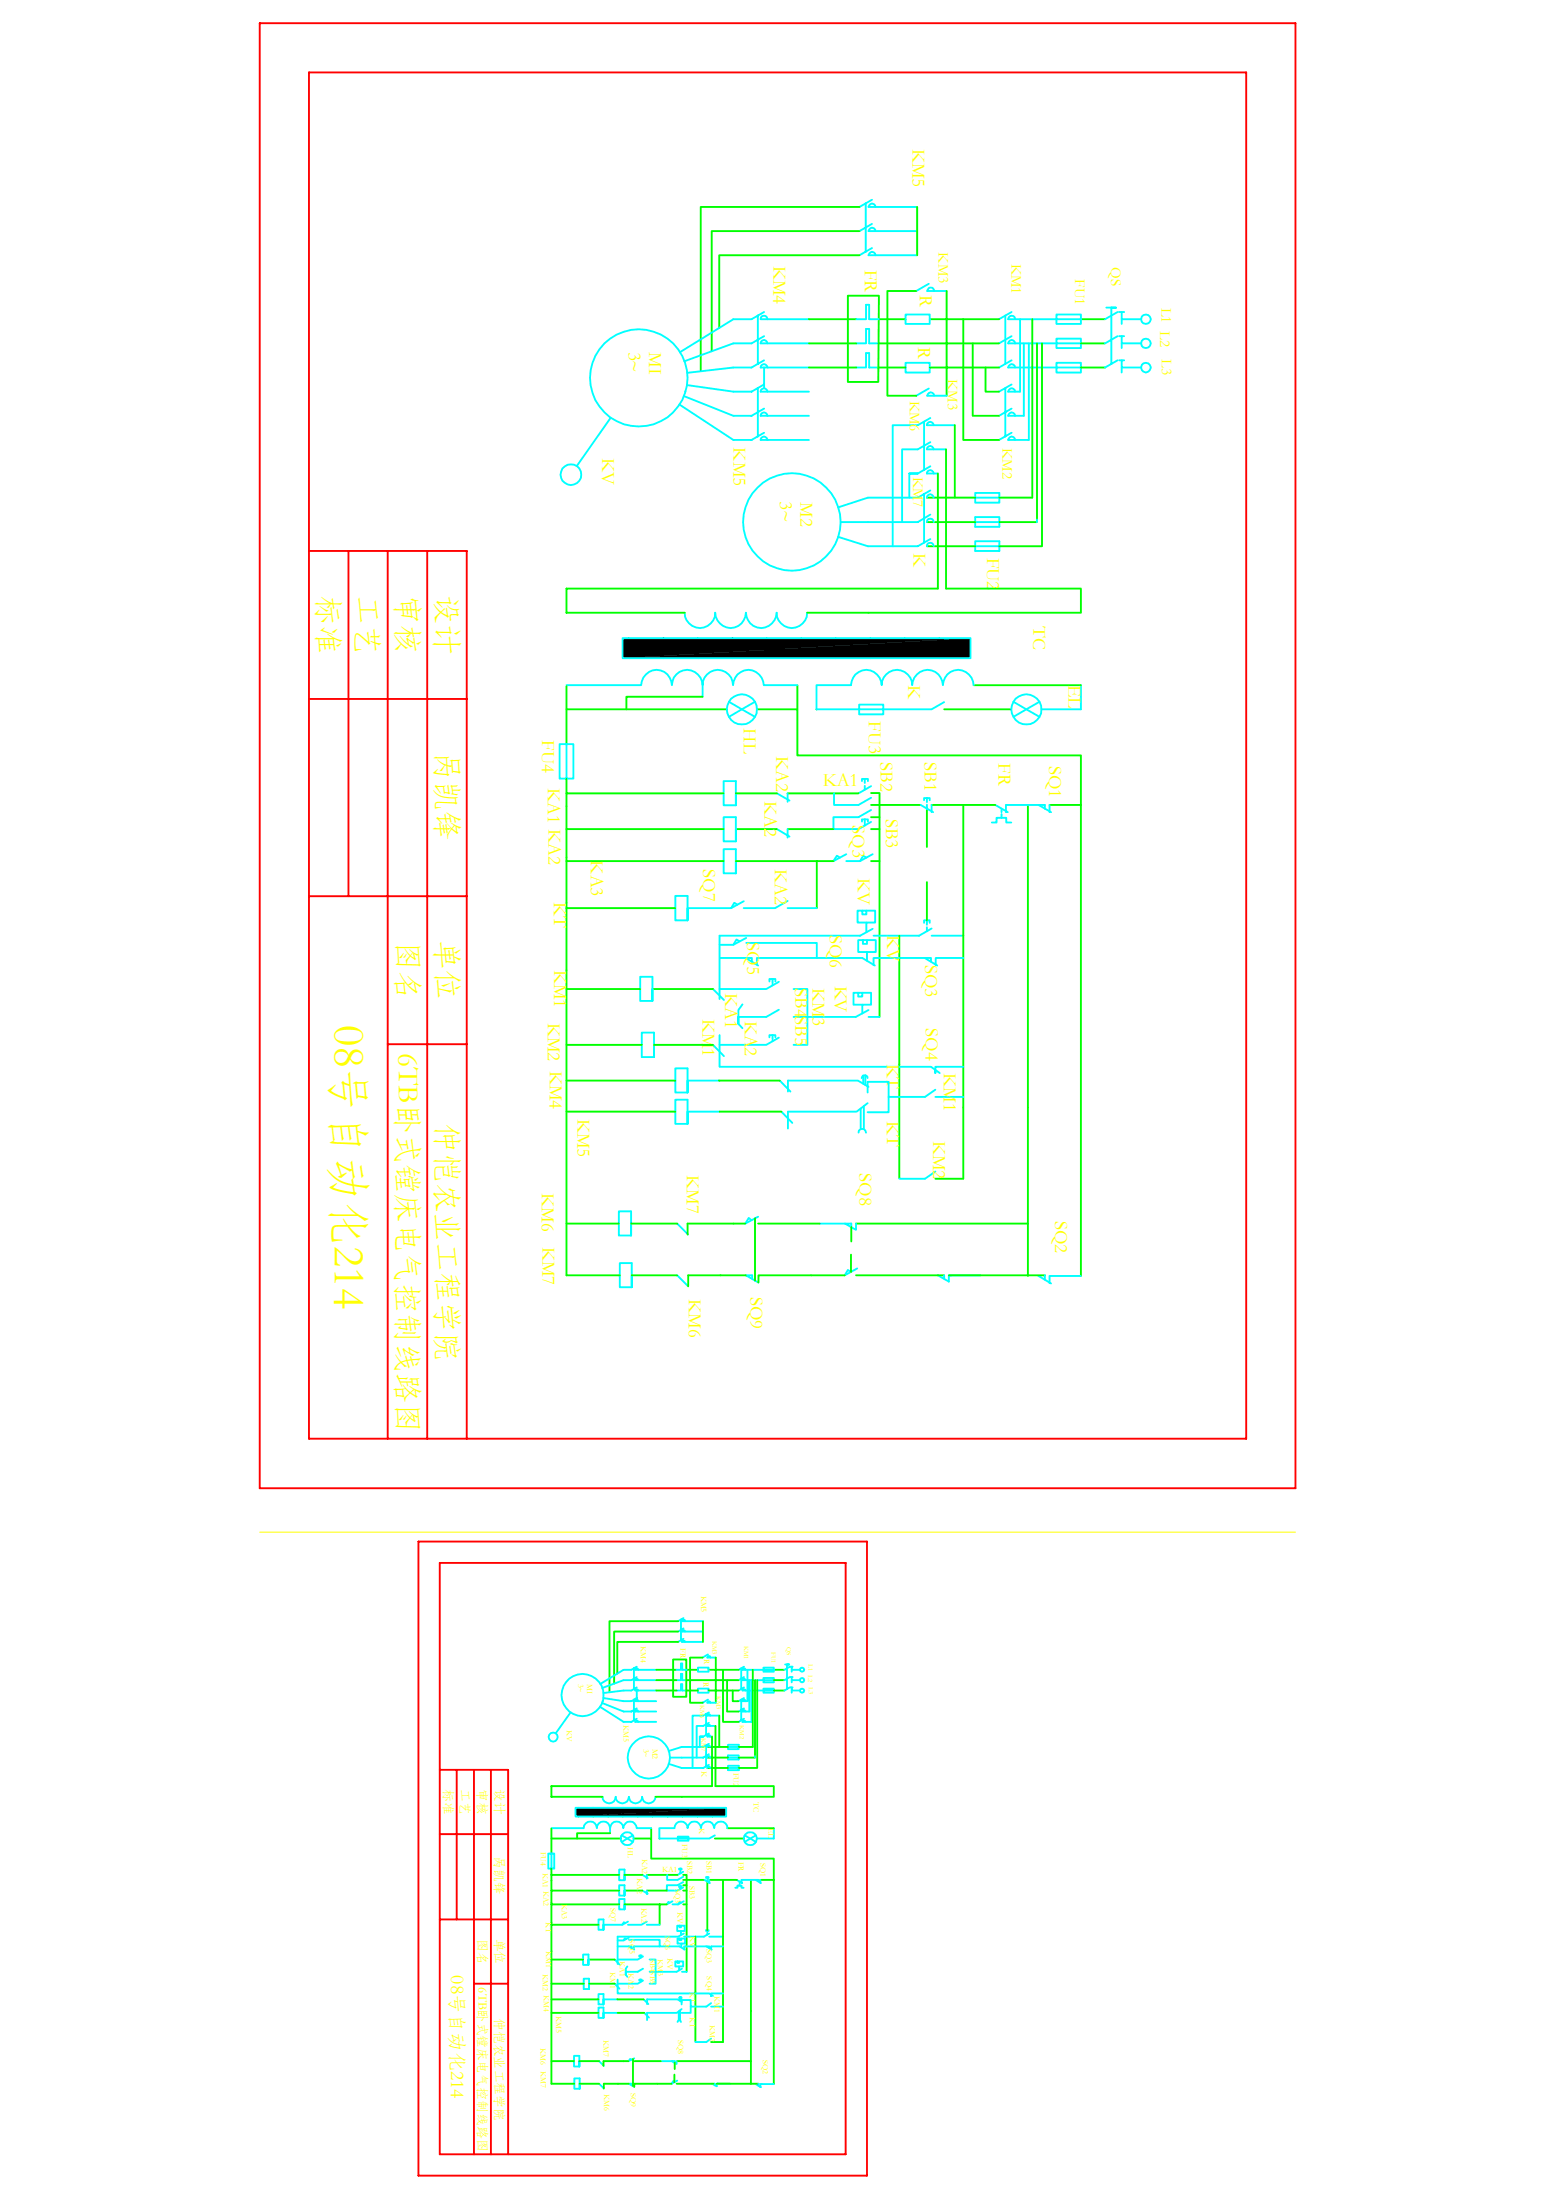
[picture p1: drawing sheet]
<svg xmlns="http://www.w3.org/2000/svg" width="210mm" height="297mm" viewBox="0 0 210 297" stroke-linecap="round" stroke-linejoin="round" font-family="sans-serif">
<g fill="none" stroke="#f00" stroke-width=".25">
<path d="M35.1 3.1h139.7v197.8h-139.7zM41.7 9.8h126.5v184.4h-126.5zM41.7 74.4h21.3v119.8M47 74.4v46.6M52.3 74.4v119.8M57.7 74.4v119.8M41.7 94.4h21.3M41.7 121h21.3M52.3 141h10.7M56.5 208.1h60.5v85.6h-60.5zM59.4 211h54.7v79.8h-54.7zM59.4 238.9h9.2v51.9"/>
<path d="M61.6 238.9v20.2M64 238.9v51.9M66.3 238.9v51.9M59.4 247.6h9.2M59.4 259.1h9.2M64 267.8h4.6"/>
</g>
<g fill="none" stroke="#0ff" stroke-width=".25">
<path d="M116.8 27.5v6.5M117.7 27l-1.7 .9M117.7 30.2l-1.7 1M117.7 33.5l-1.7 1M118.2 27.9a.47 .47 0 0 0-.5-.4 .47 .47 0 0 0-.5 .4h6.6M118.2 31.2a.47 .47 0 0 0-.5-.5 .47 .47 0 0 0-.5 .5h6.6M118.2 34.5a.47 .47 0 0 0-.5-.5 .47 .47 0 0 0-.5 .5h6.6M125.3 38.3l-1.6 1M126.1 39.3l-.2-.4a.49 .49 0 0 0-.8 .4h2.7M82.4 56.4l-4.5 6.5M91.7 54.6l7.3 4.8h2.4l1.7-1M92.3 53.5l6.7 2.6h2.4l1.7-.9"/>
<path d="M92.5 52.9h.1M102.3 42.6v6.5M102.3 52.4v6.5M103.1 42.1l-1.7 1h-2.4l-7.2 4.4M103.1 45.4l-1.7 1h-2.4l-6.6 2.4M103.1 48.6l-1.7 1h-2.4l-6.2 .7M103.1 51.9l-1.7 1h-2.4l-6.3-.9M103.1 49.6v2.8M103.6 43.1a.47 .47 0 0 0-.5-.5 .47 .47 0 0 0-.4 .5h6.5M103.6 46.4a.47 .47 0 0 0-.5-.5 .47 .47 0 0 0-.4 .5h6.5M103.6 49.6a.47 .47 0 0 0-.5-.5 .47 .47 0 0 0-.4 .5h6.5M103.6 52.9a.47 .47 0 0 0-.5-.5 .47 .47 0 0 0-.4 .5h6.5"/>
<path d="M103.6 56.1a.47 .47 0 0 0-.5-.4 .47 .47 0 0 0-.4 .4h6.5M103.6 59.4a.47 .47 0 0 0-.5-.5 .47 .47 0 0 0-.4 .5h6.5M115.6 46.4h1.3v-2h.4v2h1.3M115.6 49.6h1.3v-1.9h.4v1.9h1.3M115.6 43.1h1.3v-2h.4v2h1.3M122.2 49h3.3v1.3h-3.3zM122.2 42.5h3.3v1.2h-3.3zM124.7 56.9v6.6M125.3 52.5l-1.6 .9M125.6 59.7l-1.7 1h-2.1v9.8M125.6 56.4l-1.7 1h-3.4v16.3M126 57.4a.47 .47 0 0 0-.4-.5 .47 .47 0 0 0-.5 .5h3.8"/>
<path d="M126.1 53.4a.47 .47 0 0 0-.5-.4 .47 .47 0 0 0-.5 .4h2.7M135.7 42.6v6.5M135.7 52.4v6.5M136.5 42.1l-1.7 1M136.5 45.4l-1.7 1M136.5 48.6l-1.7 1M136.5 51.9l-1.7 1M136.5 55.2l-1.7 .9M136.5 58.4l-1.7 1M137 43.1a.47 .47 0 0 0-.5-.5 .47 .47 0 0 0-.4 .5h9.8v-.6h-3.3v1.2h3.3v-.6M137 46.4a.47 .47 0 0 0-.5-.5 .47 .47 0 0 0-.4 .5h9.8v-.7h-3.3v1.3h3.3v-.6M137 49.6a.47 .47 0 0 0-.5-.5 .47 .47 0 0 0-.4 .5h9.8v-.6h-3.3v1.3h3.3v-.7"/>
<path d="M137.7 43.1v9.8h-1.6a.47 .47 0 0 1 .4-.5 .47 .47 0 0 1 .5 .5M138.2 46.4v9.7h-2.1a.47 .47 0 0 1 .4-.4 .47 .47 0 0 1 .5 .4M138.9 46.4v13h-2.8a.47 .47 0 0 1 .4-.5 .47 .47 0 0 1 .5 .5M149.3 41.5h1.3h-.6v7.6M150.8 42.1l-1.7 1M150.8 45.4l-1.7 1M150.8 48.6l-1.7 1M151 45.4h.4M151 48.6h.4M151 42.1h.4M151.4 43.1v.6M151.4 46.4v.6"/>
<path d="M151.4 49.6v.7M151.7 45.4h-.3v1h2.6M151.7 48.6h-.3v1h2.6M151.7 42.1h-.3v1h2.6M113.1 72.5l4 1.2h6.8l1.7-.9M122.7 63.9h1.2h-1.2v3.3M124.7 66.7v6.5M125.1 67.2a.47 .47 0 0 1 .5-.5 .47 .47 0 0 1 .4 .5M125.1 70.5a.47 .47 0 0 1 .5-.5 .47 .47 0 0 1 .4 .5M125.1 73.7a.47 .47 0 0 1 .5-.4 .47 .47 0 0 1 .4 .4M125.6 66.2l-1.7 1h-6.8l-4 1.3M125.6 69.5l-1.7 1h-10.4"/>
<path d="M125.6 62.9l-1.7 1M126 63.9a.47 .47 0 0 0-.4-.4 .47 .47 0 0 0-.5 .4h1.5M126 60.7a.47 .47 0 0 0-.4-.5 .47 .47 0 0 0-.5 .5h2.6M131.6 67.2h3.3v-.7h-3.3v1.4h3.3v-.7M131.6 70.5h3.3v.6h-3.3v-1.3h3.3v.7M131.6 73.7h3.3v-.6h-3.3v1.3h3.3v-.7M140 70.1v.4M76.5 92.5h10a2.07 2.07 0 0 1 2.1-2.1 2.07 2.07 0 0 1 2.1 2.1 2.07 2.07 0 0 1 2.1-2.1 2.07 2.07 0 0 1 2 2.1 2.05 2.05 0 0 1 2.1-2.1 2.05 2.05 0 0 1 2 2.1 2.07 2.07 0 0 1 2.1-2.1 2.07 2.07 0 0 1 2.1 2.1h4.5M84 86.1h47v2.8h-47zM92.4 82.7a2.05 2.05 0 0 0 2.1 2.1 2.05 2.05 0 0 0 2-2.1 2.07 2.07 0 0 0 2.1 2.1 2.07 2.07 0 0 0 2.1-2.1 2.07 2.07 0 0 0 2 2.1 2.07 2.07 0 0 0 2.1-2.1 2.05 2.05 0 0 0 2.1 2.1 2.05 2.05 0 0 0 2-2.1M94.8 92.5v1.6M98.4 94.7l3.5 2.1"/>
<path d="M101.9 94.7l-3.5 2.1M131.4 92.5a2.07 2.07 0 0 0-2.1-2.1 2.07 2.07 0 0 0-2 2.1 2.07 2.07 0 0 0-2.1-2.1 2.07 2.07 0 0 0-2.1 2.1 2.05 2.05 0 0 0-2-2.1 2.05 2.05 0 0 0-2.1 2.1 2.07 2.07 0 0 0-2.1-2.1 2.07 2.07 0 0 0-2 2.1h-4.7v3.3h9v-.7h-3.2v1.3h3.2v-.6h6.5l1.7-1M136.8 94.7l3.5 2.1M140.3 94.7l-3.5 2.1M145.9 92.5v3.3h-5.4M76.5 100.5v4.6h.9v-4.6h-1.9v4.6h1M99.3 107.1v1.6v-3.2h-1.6v3.2h1.6M99.3 111.9v1.7v-3.3h-1.6v3.3h1.6M99.3 116.2v1.7v-3.3h-1.6v3.3h1.6M104.9 111.9l1.7 1M104.9 107.1l1.7 1M106.3 107.1v1.1"/>
<path d="M106.3 111.9v1.2M112.6 107.1v1.6h3.3l1.7-1M114.2 115.3l-1.7 .9 .4-.7 .5 .3M114.2 116.2h1.9M116.7 105.2h.4v.3M116.7 105.2h-.4v.3M116.7 110.6h.4v.3M116.7 110.6h-.4v.3M116.7 105.2v.5M116.7 106.1v.5M116.7 110.6v.6M116.7 111.3v.2"/>
<path d="M116.9 115.8l-.4-.3-.4 .7M117.6 109.3l-1.7 1h-3.4v1.6h3.4l1.7-.9M117.6 106.1l-1.7 1M117.8 115.3l-1.7 .9M124.2 108.7l1.7 .9M125.1 107.7h.4v.3M125.1 107.7h-.4v.3M125.1 107.7v.6M125.1 108.6v.6M125.7 108.7v.9M134.3 108.7l1.7 .9M135.2 110.4h.6v.6h.7"/>
<path d="M135.2 110.4h-.7v.6h-.6M135.2 109.2v.4M135.2 109.9v.5M140.2 108.7l1.7 .9M141 109.2v-.5h-5.2v.9M141.6 108.7v.9M141.8 108.7h.1M88.1 133.5v1.6v-3.2h-1.7v3.2h1.7M96.2 133.5l1.5 1.5M97.1 139.7v4.3h28.5l1.2 .9M97.2 129.3h4.3v.5M99.5 122.1l-.4-.2-.4 .7h-5.9v1.6v-3.3h-1.7v3.3h1.7"/>
<path d="M99.7 138.2l.5 .6M99.8 127.1l-.4-.3-.4 .8h-1.9M100.2 135.6l-.5 .8v1.8v-.9h3.7l1.7-1M100.4 121.7l-1.7 .9M100.6 129.3l1.7 1M100.7 127.3h9.5v2h6.2l1.7 1M100.7 126.6l-1.7 1M104.3 132.2h.3v.3M104.3 132.2h-.5v.3M104.3 139.7h.3v.3M104.3 139.7h-.5v.3M104.3 132.2v.6"/>
<path d="M104.3 132.9v.1M104.3 139.7v.6M105.1 132.5l-1.7 1h-6.3M106.3 121.6l-1.7 1h-4.2M106.3 122.6h3.9M107.1 133.5h1.9v7.6h-1.9M110.2 129.3h-8v.9M115.8 134v.5h.6v-.5h-1.2v1.6h1.2M116.4 122.9v.5h.5v-.5h-1.2v1.6h1.2M116.4 134h1.2v1.6h-1.2v1.2M116.5 126.9v.5h.5v-.5h-1.2v1.6h1.2M116.9 122.9h1.2v1.6h-1.2v1.4"/>
<path d="M117 126.9h1.2v1.6h-1.2v1.2M117.2 136.4l-1.7 .9h-8.4M117.2 137.3h1.5M117.8 125.4l-1.7 .9h-19v8.6M124.8 129.3l1.7 1M125.1 124.2h.4v.4M125.1 124.2h-.4v.4M125.1 124.2v.6M125.1 125.2v.5M125.6 129.8v-.5h-7.7v1M125.7 125.3l-1.7 1h-6.1M125.7 126.3h4.3"/>
<path d="M126.3 129.3v1M126.4 129.3h3.6M88.3 141.1v1.6v-3.3h-1.7v3.3h1.7M96.2 141.1l1.5 1.5M97.1 145.9h-4.3v1.6v-3.3h-1.7v3.3h1.7M97.1 150.1h-4.3v1.6v-3.2h-1.7v3.2h1.7M104.3 140.4v.1M105.1 140.1l-1.7 1h-6.3M105.2 145.9l1.5 1.5M105.5 150.1l1.4 1.5M115.9 152.9a.51 .51 0 0 1 .5-.5 .51 .51 0 0 1 .5 .5M116.2 149.6v2.7"/>
<path d="M116.3 145.5a.4 .4 0 0 1 .4-.3 .4 .4 0 0 1 .4 .3M116.5 145.2v1.1M116.6 149.3v3M116.8 145.2v1.3M117.1 148.9l-1.5 1.2h-9.3v2.3M117.2 146.7l-1.4-.8h-9.5v1.5M119.9 148.1v2.1h-2.8M126.2 147.1l-1.4 1h-4.9v-2.1h-2.8v1.5M126.2 148.1h3.8M126.2 158.2l-1.4 .9h-3.4M130 144h-3.8v.9v-.5M85.2 165.2v1.6v-3.3h-1.7v3.3h1.7"/>
<path d="M85.3 172.2v1.6v-3.3h-1.6v3.3h1.6M91.4 165.2l1.5 1.5M91.4 172.2l1.5 1.5M101.5 172.6v-.4h-.8l1.7 .9M102.3 164.3l-1.7 .9 .4-.8 .4 .3M110.6 165.2h3.4M115.5 165.2v.8l-1.5-.8h.9v.5M115.7 171.2l-1.7 1 .4-.8 .5 .3M126.6 172.2l1.5 .8v-.8h4.2M127.4 172.2v.4M128.1 172.2h.4M140.2 172.3l1.7 1"/>
<path d="M141 172.2v.6M141.8 172.3h.1M145.9 172.3h-4.3v.9M91.9 218.7v2.7M92.2 218.4l-.7 .5M92.2 219.8l-.7 .5M92.5 218.9l-.1-.2h-.2l-.2 .2h2.9M77 231.2l-2 2.8M81 230.4l3.2 2.1h1l.7-.5M81.3 229.9l2.9 1.2h1l.7-.5M81.3 229.7h.1M81.4 229.2l2.8 .5h1l.7-.5"/>
<path d="M85.6 225.2v2.8M85.6 229.4v2.8M85.9 225l-.7 .4h-1l-3.2 1.9M85.9 226.4l-.7 .4h-1l-2.9 1.1M85.9 227.8l-.7 .4h-1l-2.8 .4M85.9 228.2v1.2M86.1 225.4l-.2-.2-.2 .2h2.9M86.1 226.8l-.2-.2-.2 .2h2.9M86.1 228.2l-.2-.2-.2 .2h2.9M86.1 229.7l-.2-.3-.2 .3h2.9M86.1 231.1l-.2-.3-.2 .3h2.9M86.1 232.5l-.2-.2-.2 .2h2.9"/>
<path d="M90.3 238.1l1.7 .6h2.9l.8-.4M91.3 226.8h.6v-.8h.2v.8h.6M91.3 228.2h.6v-.8h.2v.8h.6M91.3 225.4h.6v-.8h.2v.8h.6M92.2 221.2l-.7 .5M92.5 220.3l-.3-.3-.2 .3h2.9M92.5 221.7l-.1-.2h-.2l-.2 .2h2.9M94.2 228h1.4v.5h-1.4zM94.2 225.1h1.4v.6h-1.4zM94.4 234.4h.5h-.5v1.4M95.3 231.4v2.8M95.3 235.6v2.9"/>
<path d="M95.5 235.8l.2-.2 .1 .2M95.5 237.3v-.2h.2h.1v.2M95.5 238.7l.2-.2 .1 .2M95.5 223.4l-.7 .4M95.5 229.4l-.7 .5M95.7 232.6l-.8 .4h-.9v4.3M95.7 231.2l-.8 .4h-1.4v7.1M95.7 235.4l-.8 .4h-2.9l-1.7 .6M95.7 236.8l-.8 .5h-4.5M95.7 234l-.8 .4M95.8 234.4v-.1l-.1-.1-.2 .1v.1h.6M95.8 233l-.1-.2-.2 .1v.1h1.1"/>
<path d="M95.8 231.6l-.1-.2-.2 .2h1.6M95.9 223.8l-.1-.2h-.1l-.2 .2h1.1M95.9 229.9l-.2-.2-.2 .2h1.1M98.3 235.8h1.4v-.3h-1.4v.6h1.4v-.3M98.3 237.3h1.4v.2h-1.4v-.5h1.4v.3M98.3 238.7h1.4v-.3h-1.4v.6h1.4v-.3M100 225.2v2.8M100 229.4v2.8M100.4 225l-.7 .4M100.4 226.4l-.7 .4M100.4 227.8l-.7 .4M100.4 229.2l-.7 .5"/>
<path d="M100.4 230.6l-.7 .5M100.4 232l-.7 .5M100.6 225.4l-.2-.2-.2 .1v.1h4.2v-.3h-1.4v.6h1.4v-.3M100.6 226.8l-.2-.2-.2 .2h4.2v-.3h-1.4v.6h1.4v-.3M100.6 228.2l-.2-.2-.2 .1v.1h4.2v-.2h-1.4v.5h1.4v-.3M100.9 225.4v4.3h-.7v-.2l.2-.1 .2 .3M101.1 226.8v4.3h-.9l.2-.3 .2 .3M101.4 226.8v5.7h-1.2v-.2h.2l.2 .2M101.9 237.1v.2M106 224.7h.5h-.3v3.3M106.6 225l-.7 .4M106.6 226.4l-.7 .4"/>
<path d="M106.6 227.8l-.7 .4M106.7 226.4h.1M106.7 227.8h.1M106.7 225h.1M106.8 225.4v.3M106.8 226.8v.3M106.8 228.2v.3M107 226.4h-.2v.4h1.1M107 227.8h-.2v.4h1.1M107 225h-.2v.4h1.1M74.4 246.8h4.4a.89 .89 0 0 1 .9-.9 .89 .89 0 0 1 .9 .9 .89 .89 0 0 1 .8-.9 .89 .89 0 0 1 .9 .9 .89 .89 0 0 1 .9-.9 .89 .89 0 0 1 .9 .9 .91 .91 0 0 1 .9-.9 .91 .91 0 0 1 .9 .9h2M74.4 250.2v2.1h.4v-2.1h-.8v2.1h.4"/>
<path d="M77.7 244.1h20.3v1.1h-20.3zM81.3 242.6a.89 .89 0 0 0 .9 .9 .89 .89 0 0 0 .9-.9 .89 .89 0 0 0 .9 .9 .89 .89 0 0 0 .9-.9 .89 .89 0 0 0 .9 .9 .89 .89 0 0 0 .9-.9 .91 .91 0 0 0 .9 .9 .91 .91 0 0 0 .9-.9M82.3 246.8v.7M83.9 247.8l1.5 .9M84.3 253.1v.7v-1.4h-.7v1.4h.7M84.3 255.2v.7v-1.4h-.7v1.4h.7M84.3 257.1v.7v-1.4h-.7v1.4h.7M84.4 259.6l-.2-.1-.2 .3h-2.6v.7v-1.4h-.6v1.4h.6M84.8 259.4l-.8 .4M85.4 247.8l-1.5 .9M86.7 255.2l.7 .5M86.7 253.1l.7 .4"/>
<path d="M87.3 259.4l-.7 .4h-1.8M87.3 253.1v.5M87.3 255.2v.5M87.3 259.8h1.7M90 253.1v.7h1.4l.8-.4M90.8 256.7l-.8 .4 .2-.3 .2 .1M90.8 257.1h.7M91.7 260v.2h.2v-.2h-.5v.7h.5M91.8 252.3h.2v.1M91.8 252.3h-.1v.1M91.8 254.6h.2v.2M91.8 254.6h-.1v.2"/>
<path d="M91.8 252.3v.2M91.8 252.7v.2M91.8 254.6v.3M91.8 254.9v.1M91.9 256.9l-.2-.1-.2 .3M91.9 260h.5v.7h-.5v.5M92.2 254.1l-.8 .4h-1.4v.7h1.4l.8-.4M92.2 252.7l-.8 .4M92.3 256.7l-.8 .4M95.1 253.8l.7 .4M95.5 253.4h.1v.1M95.5 253.4h-.2v.1"/>
<path d="M95.5 253.4v.2M95.5 253.8v.2M95.7 253.8v.4M98.2 246.8a.89 .89 0 0 0-.9-.9 .89 .89 0 0 0-.9 .9 .89 .89 0 0 0-.9-.9 .89 .89 0 0 0-.9 .9 .91 .91 0 0 0-.9-.9 .91 .91 0 0 0-.9 .9 .89 .89 0 0 0-.9-.9 .89 .89 0 0 0-.9 .9h-2v1.4h3.9v-.3h-1.4v.6h1.4v-.3h2.8l.8-.4M99.4 253.8l.8 .4M99.8 254.6h.3v.2h.3M99.8 254.6h-.3v.2h-.3M99.8 254v.2M99.8 254.3v.3M100.5 247.8l1.5 .9M102 253.8l.7 .4M102 247.8l-1.5 .9"/>
<path d="M102.4 254v-.2h-2.3v.4M102.6 253.8v.4M102.7 253.8h.1M104.4 246.8v1.4h-2.2M78.2 278.3v.7v-1.5h-.7v1.5h.7M79.4 264.5v.8v-1.4h-.7v1.4h.7M79.5 267.8v.7v-1.4h-.7v1.4h.7M80.9 278.3l.6 .6M83 264.5l.6 .7M83 267.8l.6 .7M83.4 262.8h1.8v.2M83.4 267.3v1.8h12.3l.5 .4"/>
<path d="M83.4 269.9h-2v.7v-1.4h-.6v1.4h.6M83.4 271.7h-2v.7v-1.4h-.6v1.4h.6M84.5 266.6l.2 .3M84.5 261.8l-.2-.1-.1 .3h-.8M84.7 265.5l-.2 .3v.8v-.4h1.6l.7-.4M84.9 261.9h4.1v.9h2.7l.7 .4M84.9 261.6l-.7 .4M84.9 262.8l.7 .4M85.6 277.9l-.8 .4 .2-.3h.2M86.4 264h.2v.1M86.4 264h-.1v.1M86.4 267.3h.2v.1"/>
<path d="M86.4 267.3h-.1v.1M86.4 264v.2M86.4 264.3h.1M86.4 267.3v.2M86.4 267.5v.1M86.8 264.1l-.7 .4h-2.7M86.8 267.4l-.7 .4h-2.7M86.9 269.9l.6 .7M87 271.7l.6 .7M87.7 264.5h.8v3.3h-.8M89 262.8h-3.5v.3M89.2 278.3h1.5"/>
<path d="M91.3 278.3v.3l-.6-.3h.4v.2M91.4 264.8v.2h.3v-.2h-.6v.7h.6M91.4 273l.3-.3 .2 .3M91.6 271.5v1.2M91.7 264.8h.5v.7h-.5v.5M91.7 269.7l.1-.1 .2 .1M91.7 261.7v.2h.2v-.2h-.5v.7h.5M91.7 269.6v.5M91.8 271.4v1.3M91.9 269.6v.6M91.9 261.7h.6v.7h-.6v.5M92 271.2l-.6 .5h-4.1v1"/>
<path d="M92 270.3l-.6-.4h-4.1v.7M92 265.8l-.7 .4h-3.6M92 266.2h.7M92.3 261l-.8 .5h-8.1v3.6M93.2 270.9v.8h-1.2M95.3 262.8l.8 .4M95.5 260.6h.1v.1M95.5 260.6h-.2v.1M95.5 260.6v.2M95.5 260.9v.3M95.7 261l-.7 .5h-2.7M95.7 263v-.2h-3.4v.4"/>
<path d="M95.7 261.5h1.9M96 270.4l-.7 .5h-2.1v-.9h-1.2v.6M96 262.8v.4M96 270.9h1.6M96 275.2l-.7 .5h-1.4M96.1 262.8h1.5M97.6 269.1h-1.6v.4v-.2M78.2 281.3v.7v-1.4h-.7v1.4h.7M80.9 281.3l.6 .6M85.3 281.5v-.2h-.4l.7 .4M91.4 280.9l-.8 .4 .2-.3 .2 .1M96.1 281.3l.6 .3v-.3h1.9"/>
<path d="M96.5 281.3v.2M96.7 281.3h.2M102 281.3l.7 .5M102.4 281.3v.3M102.7 281.3h.1M104.4 281.3h-1.8v.5"/>
<circle cx="86.2" cy="51" r="6.6"/>
<circle cx="154.6" cy="49.6" r=".66"/>
<circle cx="154.6" cy="46.3" r=".64"/>
<circle cx="154.6" cy="43.1" r=".64"/>
<circle cx="77" cy="64.1" r="1.41"/>
<circle cx="106.9" cy="70.5" r="6.6"/>
<circle cx="100.1" cy="95.8" r="2.03"/>
<circle cx="138.5" cy="95.8" r="2.03"/>
<circle cx="74.7" cy="234.5" r=".62"/>
<circle cx="78.6" cy="228.8" r="2.85"/>
<circle cx="87.6" cy="237.3" r="2.85"/>
<circle cx="108.2" cy="226.8" r=".3"/>
<circle cx="108.3" cy="228.2" r=".29"/>
<circle cx="108.3" cy="225.4" r=".29"/>
<circle cx="84.7" cy="248.2" r=".88"/>
<circle cx="101.3" cy="248.2" r=".88"/>
</g>
<g fill="none" stroke="#0f0" stroke-width=".25">
<path d="M114.4 39.9h4.2l-.1 11.7h-4.1zM116 27.9h-21.4v22.1M116 31.2h-19.9v16.2M116 34.5h-18.9v9.8M123.7 39.3h-3.9v14.1h3.9M123.8 27.9v6.6M127.8 39.3v14.1M109.2 43.1h6.4M109.2 49.6h6.4M109.2 46.4h6.4M118.6 43.1h3.6M118.6 49.6h3.6"/>
<path d="M118.6 46.4h16.2M125.5 43.1h9.3M125.5 49.6h9.3M128.9 57.4v9.8M130 43.1v16.3h4.8M131.3 46.4v9.7h3.5M133 49.6v3.3h1.8M139.3 43.1v24.1h-4.4M140 46.4v23.7M140.6 46.4v27.3h-5.7M145.9 43.1h3.2M145.9 49.6h3.2"/>
<path d="M145.9 46.4h3.2M125.1 70.5h6.5M125.1 67.2h6.5M125.1 73.7h6.5M126.6 63.9v15.6h-50.1v3.2h15.9M127.7 60.7v18.8h18.2v3.2h-37M134.9 70.5h5.1M76.5 95.8h21.6M76.5 92.6v7.9M94.8 94.1h-10.3v1.7M102.2 95.8h5.4v6.2h38.3v6.7M107.6 92.5v3.3"/>
<path d="M110.2 95.8h.1M127.4 95.8h9.1M131.4 92.5h14.5M76.5 105.1v67.1h7.2M76.5 111.9h21.2M76.5 116.2h21.2M76.5 107.1h21.2M99.3 111.9h5.6M99.3 116.2h13.2M99.3 107.1h5.6M106.3 111.9h6.2M106.3 107.1h9.6"/>
<path d="M110.2 116.2v6.4M117.6 107.1h1.1v1.6h5.5M117.6 108.7h1.1v28.6M117.6 110.3h1.1M117.6 111.9h1.1M117.6 116.2h1.1M125.1 109.2v5.1M125.1 119.1v5.1M125.7 108.7h8.6M130 108.7v50.4h-3.8M138.7 108.7v63.6M141.6 108.7h4.3"/>
<path d="M145.9 108.7v63.6M76.5 122.6h14.6M76.5 133.5h9.9M88.1 133.5h8.1M121.4 126.3v32.7M76.5 145.9h14.6M76.5 150.1h14.6M76.5 141.1h10.1M88.3 141.1h7.9M97 145.9h8.2M97.1 150.1h8.4M76.5 165.2h7"/>
<path d="M85.2 165.2h6.2M85.3 172.2h6.1M100.6 165.2h-7.8v1.5M100.7 172.2h-7.8v1.5M101.9 164.5v8.4M102.3 165.2h8.3M114 172.2h-11.6v.9M114.9 169.4v2.3M114.9 165.7v1.9M115.5 172.2h11.9M115.5 165.2h23.2M128.1 172.2h12.9"/>
<path d="M91.5 218.9h-9.2v9.5M94.9 218.9v2.8M88.6 225.4h2.7M88.6 228.2h2.7M88.6 226.8h2.7M90.8 224h1.8v5.1h-1.8zM91.5 220.3h-8.6v7M91.5 221.7h-8.2v4.2M92.7 225.4h1.5M92.7 228.2h1.5M92.7 226.8h7M94.8 223.8h-1.7v6.1h1.7"/>
<path d="M95.5 237.3h2.8M95.5 235.8h2.8M95.5 238.7h2.8M95.6 225.4h4.1M95.6 228.2h4.1M96.1 234.4v6.7h-21.7v1.5h6.9M96.6 233v8.1h7.8v1.5h-15.9M96.6 223.8v6.1M97.1 231.6v4.2M97.6 225.4v7.1h2.1M98.1 226.8v4.3h1.6M98.9 228.2v1.5h.8"/>
<path d="M99.7 237.3h2.2M101.6 225.4v10.4h-1.9M101.9 226.8v10.3M102.2 226.8v11.9h-2.5M104.4 225.4h1.5M104.4 228.2h1.5M104.4 226.8h1.5M74.4 252.3v29h3.1M74.4 248.2h9.4M74.4 255.2h9.2M74.4 257.1h9.2M74.4 253.1h9.2"/>
<path d="M74.4 246.8v3.4M74.4 259.8h6.4M82.3 247.5h-4.4v.7M84.3 255.2h2.4M84.3 257.1h5.7M84.3 253.1h2.4M85.5 248.2h2.4v2.7h16.5v2.9M87.3 255.2h2.7M87.3 253.1h4.1M87.9 246.8v1.4M89 248.2h.1M89 257.1v2.7"/>
<path d="M92.2 253.1h.5v.7h2.4M92.2 253.8h.5v12.4M92.2 254.5h.5M92.2 255.2h.5M92.2 257.1h.5M95.5 254v6.6M95.7 253.8h3.7M96.5 248.2h3.9M97.6 253.8v21.9h-1.6M98.2 246.8h6.2M101.3 253.8v27.5M102.6 253.8h1.8"/>
<path d="M104.4 253.8v27.5M74.4 264.5h4.3M74.4 269.9h6.4M74.4 271.7h6.4M74.4 278.3h3.1M74.4 267.8h4.4M78.2 278.3h2.7M79.4 264.5h3.6M79.5 267.8h3.5M83.3 269.9h3.6M83.4 271.7h3.6M84.8 278.3h-3.4v.6"/>
<path d="M85.4 278v3.6M85.6 278.3h3.6M91.1 278.5v.8M91.3 278.3h10M93.9 261.5v14.1M78.2 281.3h2.7M84.9 281.3h-3.4v.6M90.6 281.3h-5v.4M91 280.1v1M91.3 281.3h5.2M96.7 281.3h5.7"/>
</g>
<path d="M84 86.1h47l-47 2.8zM84 88.9l47-2.8v2.8zM77.7 244.1h20.3l-20.3 1.1zM77.7 245.2l20.3-1.1v1.1z" fill="#000"/>
<g fill="none" stroke="#000" stroke-width=".25">
<path d="M84.9 86.1v.3M88.3 87.7h-3.4v1.2M89.5 86.1v.3M92.9 87.7h-3.4v1.2M94.2 86.1v.3M97.6 87.7h-3.4v1.2M98.8 86.1v.3M102.2 87.7h-3.4v1.2M103.5 86.1v.3M106.8 87.7h-3.3v1.2M108.1 86.1v.3M111.5 87.7h-3.4v1.2"/>
<path d="M112.8 86.1v.3M116.2 87.7h-3.4v1.2M117.4 86.1v.3M120.8 87.7h-3.4v1.2M122.1 86.1v.3M125.5 87.7h-3.4v1.2M126.7 86.1v.3M130.1 87.7h-3.4v1.2M78.1 244.1h.1M79.5 244.7h-1.4v.5M80.1 244.1h.1M81.5 244.7h-1.4v.5"/>
<path d="M82.1 244.1h.1M83.5 244.7h-1.4v.5M84.1 244.1h.1M85.6 244.7h-1.5v.5M86.1 244.1h.1M87.5 244.7h-1.4v.5M88.1 244.1h.1M89.6 244.7h-1.5v.5M90.1 244.1h.1M91.6 244.7h-1.5v.5M92.1 244.1h.1M93.6 244.7h-1.5v.5"/>
<path d="M94.1 244.1h.1M95.6 244.7h-1.5v.5M96.2 244.1h.1M97.6 244.7h-1.4v.5"/>
</g>
<path d="M35.1 206.8h139.7" fill="none" stroke="#ff0" stroke-width=".13"/>
<text font-size="6.1" fill="#ff0" x="45.2" y="138.3" transform="rotate(90 45.2 138.3)">08号自动化214</text>
<g font-size="4" fill="#ff0">
<text x="43.1" y="80.4" transform="rotate(90 43.1 80.4)">标准</text>
<text x="48.5" y="80.4" transform="rotate(90 48.5 80.4)">工艺</text>
<text x="53.8" y="80.3" transform="rotate(90 53.8 80.3)">审核</text>
<text x="59.1" y="80.3" transform="rotate(90 59.1 80.3)">设计</text>
<text x="59.1" y="101.3" transform="rotate(90 59.1 101.3)">呙凯锋</text>
<text x="53.8" y="127" transform="rotate(90 53.8 127)">图名</text>
<text x="59.2" y="127" transform="rotate(90 59.2 127)">单位</text>
<text x="53.8" y="142.2" transform="rotate(90 53.8 142.2)">6TB卧式镗床电气控制线路图</text>
<text x="59.1" y="151.6" transform="rotate(90 59.1 151.6)">仲恺农业工程学院</text>
</g>
<text font-size="2.6" fill="#ff0" x="60.9" y="266.7" transform="rotate(90 60.9 266.7)">08号自动化214</text>
<g font-size="2.5" fill="#ff0">
<text x="123.1" y="20.1" transform="rotate(90 123.1 20.1)">KM5</text>
<text x="104.4" y="35.9" transform="rotate(90 104.4 35.9)">KM4</text>
<text x="116.7" y="36.4" transform="rotate(90 116.7 36.4)">FR</text>
<text x="124.1" y="39.9" transform="rotate(90 124.1 39.9)">R</text>
<text x="84.8" y="47.5" transform="rotate(90 84.8 47.5)">3~</text>
<text x="87.6" y="47.5" transform="rotate(90 87.6 47.5)">MI</text>
<text x="123.9" y="46.8" transform="rotate(90 123.9 46.8)">R</text>
<text x="81.3" y="61.8" transform="rotate(90 81.3 61.8)">KV</text>
<text x="99" y="60.4" transform="rotate(90 99 60.4)">KM5</text>
<text x="105.2" y="67.7" transform="rotate(90 105.2 67.7)">3~</text>
<text x="108" y="67.8" transform="rotate(90 108 67.8)">M2</text>
<text x="123.3" y="74.6" transform="rotate(90 123.3 74.6)">K</text>
<text x="133.2" y="75.3" transform="rotate(90 133.2 75.3)">FU2</text>
<text x="139.4" y="84.5" transform="rotate(90 139.4 84.5)">TC</text>
<text x="122.6" y="92.4" transform="rotate(90 122.6 92.4)">K</text>
<text x="144.2" y="92.5" transform="rotate(90 144.2 92.5)">EL</text>
<text x="73.2" y="99.9" transform="rotate(90 73.2 99.9)">FU4</text>
<text x="100.4" y="98.3" transform="rotate(90 100.4 98.3)">HL</text>
<text x="117.3" y="97.4" transform="rotate(90 117.3 97.4)">FU3</text>
<text x="73.9" y="106.4" transform="rotate(90 73.9 106.4)">KA1 KA2</text>
<text x="104.8" y="102.1" transform="rotate(90 104.8 102.1)">KA2</text>
<text x="111" y="106.1">KA1</text>
<text x="118.8" y="102.9" transform="rotate(90 118.8 102.9)">SB2</text>
<text x="124.8" y="102.9" transform="rotate(90 124.8 102.9)">SB1</text>
<text x="134.7" y="103" transform="rotate(90 134.7 103)">FR</text>
<text x="141.6" y="103.4" transform="rotate(90 141.6 103.4)">SQ1</text>
<text x="103.2" y="108.2" transform="rotate(90 103.2 108.2)">KA2</text>
<text x="115.1" y="111.4" transform="rotate(90 115.1 111.4)">S</text>
<text x="115.1" y="112.6" transform="rotate(90 115.1 112.6)">Q3</text>
<text x="119.5" y="110.5" transform="rotate(90 119.5 110.5)">SB3</text>
<text x="79.8" y="116.2" transform="rotate(90 79.8 116.2)">KA3</text>
<text x="94.9" y="117.3" transform="rotate(90 94.9 117.3)">SQ7</text>
<text x="104.6" y="117.3" transform="rotate(90 104.6 117.3)">KA2</text>
<text x="115.8" y="118.6" transform="rotate(90 115.8 118.6)">KV</text>
<text x="74.8" y="121.8" transform="rotate(90 74.8 121.8)">KT</text>
<text x="74.8" y="130.9" transform="rotate(90 74.8 130.9)">KM1</text>
<text x="100.8" y="127.2" transform="rotate(90 100.8 127.2)">SQ5</text>
<text x="112" y="126.2" transform="rotate(90 112 126.2)">SQ</text>
<text x="112" y="129.4" transform="rotate(90 112 129.4)">6</text>
<text x="119.7" y="126.2" transform="rotate(90 119.7 126.2)">KV</text>
<text x="124.8" y="130.2" transform="rotate(90 124.8 130.2)">SQ3</text>
<text x="94.8" y="137.5" transform="rotate(90 94.8 137.5)">KM</text>
<text x="97.9" y="134.1" transform="rotate(90 97.9 134.1)">KA1</text>
<text x="100.5" y="137.8" transform="rotate(90 100.5 137.8)">KA</text>
<text x="107.3" y="133.4" transform="rotate(90 107.3 133.4)">SB4SB5</text>
<text x="109.6" y="133.3" transform="rotate(90 109.6 133.3)">KM</text>
<text x="109.6" y="137.3" transform="rotate(90 109.6 137.3)">3</text>
<text x="112.6" y="133.1" transform="rotate(90 112.6 133.1)">KV</text>
<text x="73.9" y="138.1" transform="rotate(90 73.9 138.1)">KM2 KM4</text>
<text x="94.8" y="141.5" transform="rotate(90 94.8 141.5)">1</text>
<text x="100.5" y="141.4" transform="rotate(90 100.5 141.4)">2</text>
<text x="119.7" y="143.6" transform="rotate(90 119.7 143.6)">KT</text>
<text x="125" y="138.8" transform="rotate(90 125 138.8)">SQ4</text>
<text x="127.4" y="144.9" transform="rotate(90 127.4 144.9)">KM1</text>
<text x="77.9" y="151" transform="rotate(90 77.9 151)">KM5</text>
<text x="119.7" y="151.3" transform="rotate(90 119.7 151.3)">KT</text>
<text x="125.9" y="154" transform="rotate(90 125.9 154)">KM2</text>
<text x="73.1" y="161.1" transform="rotate(90 73.1 161.1)">KM6</text>
<text x="92.7" y="158.7" transform="rotate(90 92.7 158.7)">KM7</text>
<text x="116" y="158.4" transform="rotate(90 116 158.4)">SQ8</text>
<text x="142.4" y="164.8" transform="rotate(90 142.4 164.8)">SQ2</text>
<text x="73.2" y="168.3" transform="rotate(90 73.2 168.3)">KM7</text>
<text x="93" y="175.4" transform="rotate(90 93 175.4)">KM6</text>
<text x="101.3" y="175.1" transform="rotate(90 101.3 175.1)">SQ9</text>
</g>
<g font-size="2" fill="#ff0">
<text x="126.7" y="34.1" transform="rotate(90 126.7 34.1)">KM3</text>
<text x="136.5" y="35.6" transform="rotate(90 136.5 35.6)">KM1</text>
<text x="145.1" y="37.7" transform="rotate(90 145.1 37.7)">FU1</text>
<text x="149.9" y="36.1" transform="rotate(90 149.9 36.1)">QS</text>
<text x="156.8" y="41.5" transform="rotate(90 156.8 41.5)">L1 L2</text>
<text x="127.9" y="51.2" transform="rotate(90 127.9 51.2)">KM3</text>
<text x="156.8" y="48.5" transform="rotate(90 156.8 48.5)">L3</text>
<text x="122.8" y="54.1" transform="rotate(90 122.8 54.1)">KM6</text>
<text x="123.2" y="64.4" transform="rotate(90 123.2 64.4)">KM</text>
<text x="135.3" y="60.5" transform="rotate(90 135.3 60.5)">KM2</text>
<text x="123.2" y="67.6" transform="rotate(90 123.2 67.6)">7</text>
</g>
<g font-size="1.7" fill="#ff0">
<text x="60" y="241.6" transform="rotate(90 60 241.6)">标准</text>
<text x="62.3" y="241.6" transform="rotate(90 62.3 241.6)">工艺</text>
<text x="64.6" y="241.5" transform="rotate(90 64.6 241.5)">审核</text>
<text x="66.9" y="241.5" transform="rotate(90 66.9 241.5)">设计</text>
<text x="66.9" y="250.6" transform="rotate(90 66.9 250.6)">呙凯锋</text>
<text x="64.6" y="261.7" transform="rotate(90 64.6 261.7)">图名</text>
<text x="66.9" y="261.7" transform="rotate(90 66.9 261.7)">单位</text>
<text x="64.6" y="268.3" transform="rotate(90 64.6 268.3)">6TB卧式镗床电气控制线路图</text>
<text x="66.9" y="272.4" transform="rotate(90 66.9 272.4)">仲恺农业工程学院</text>
</g>
<g font-size="1.1" fill="#ff0">
<text x="94.6" y="215.4" transform="rotate(90 94.6 215.4)">KM5</text>
<text x="78" y="227.3" transform="rotate(90 78 227.3)">3~</text>
<text x="79.2" y="227.3" transform="rotate(90 79.2 227.3)">MI</text>
<text x="86.5" y="222.3" transform="rotate(90 86.5 222.3)">KM4</text>
<text x="91.8" y="222.5" transform="rotate(90 91.8 222.5)">FR</text>
<text x="95" y="227" transform="rotate(90 95 227)">R</text>
<text x="95" y="224" transform="rotate(90 95 224)">R</text>
<text x="76.5" y="233.5" transform="rotate(90 76.5 233.5)">KV</text>
<text x="84.2" y="232.9" transform="rotate(90 84.2 232.9)">KM5</text>
<text x="86.9" y="236.1" transform="rotate(90 86.9 236.1)">3~</text>
<text x="88.1" y="236.1" transform="rotate(90 88.1 236.1)">M2</text>
<text x="94.7" y="239.1" transform="rotate(90 94.7 239.1)">K</text>
<text x="99" y="239.3" transform="rotate(90 99 239.3)">FU2</text>
<text x="101.7" y="243.3" transform="rotate(90 101.7 243.3)">TC</text>
<text x="73" y="250" transform="rotate(90 73 250)">FU4</text>
<text x="84.8" y="249.3" transform="rotate(90 84.8 249.3)">HL</text>
<text x="86.7" y="251" transform="rotate(90 86.7 251)">KA2</text>
<text x="92.1" y="248.9" transform="rotate(90 92.1 248.9)">FU3</text>
<text x="92.8" y="251.3" transform="rotate(90 92.8 251.3)">SB2</text>
<text x="94.4" y="246.8" transform="rotate(90 94.4 246.8)">K</text>
<text x="95.3" y="251.3" transform="rotate(90 95.3 251.3)">SB1</text>
<text x="99.7" y="251.4" transform="rotate(90 99.7 251.4)">FR</text>
<text x="102.6" y="251.5" transform="rotate(90 102.6 251.5)">SQ1</text>
<text x="103.7" y="246.8" transform="rotate(90 103.7 246.8)">EL</text>
<text x="73.3" y="252.8" transform="rotate(90 73.3 252.8)">KA1 KA2</text>
<text x="75.8" y="257" transform="rotate(90 75.8 257)">KA3</text>
<text x="82.4" y="257.6" transform="rotate(90 82.4 257.6)">SQ7</text>
<text x="86" y="253.6" transform="rotate(90 86 253.6)">KA2</text>
<text x="86.6" y="257.5" transform="rotate(90 86.6 257.5)">KA2</text>
<text x="89.4" y="252.7">KA1</text>
<text x="91.1" y="255" transform="rotate(90 91.1 255)">SQ3</text>
<text x="93" y="254.6" transform="rotate(90 93 254.6)">SB3</text>
<text x="73.7" y="259.5" transform="rotate(90 73.7 259.5)">KT</text>
<text x="73.7" y="263.4" transform="rotate(90 73.7 263.4)">KM1</text>
<text x="85" y="261.8" transform="rotate(90 85 261.8)">SQ5</text>
<text x="89.8" y="261.4" transform="rotate(90 89.8 261.4)">SQ</text>
<text x="89.8" y="262.8" transform="rotate(90 89.8 262.8)">6</text>
<text x="91.4" y="258.1" transform="rotate(90 91.4 258.1)">KV</text>
<text x="93.1" y="261.4" transform="rotate(90 93.1 261.4)">KV</text>
<text x="95.3" y="263.1" transform="rotate(90 95.3 263.1)">SQ3</text>
<text x="73.3" y="266.5" transform="rotate(90 73.3 266.5)">KM2 KM4</text>
<text x="82.3" y="266.3" transform="rotate(90 82.3 266.3)">KM</text>
<text x="82.3" y="268" transform="rotate(90 82.3 268)">1</text>
<text x="83.7" y="264.8" transform="rotate(90 83.7 264.8)">KA1</text>
<text x="84.8" y="266.4" transform="rotate(90 84.8 266.4)">KA</text>
<text x="84.8" y="267.9" transform="rotate(90 84.8 267.9)">2</text>
<text x="87.8" y="264.5" transform="rotate(90 87.8 264.5)">SB4SB5</text>
<text x="88.8" y="264.5" transform="rotate(90 88.8 264.5)">KM</text>
<text x="88.8" y="266.2" transform="rotate(90 88.8 266.2)">3</text>
<text x="90.1" y="264.4" transform="rotate(90 90.1 264.4)">KV</text>
<text x="93.1" y="268.9" transform="rotate(90 93.1 268.9)">KT</text>
<text x="95.4" y="266.8" transform="rotate(90 95.4 266.8)">SQ4</text>
<text x="96.4" y="269.5" transform="rotate(90 96.4 269.5)">KM1</text>
<text x="75.1" y="272.2" transform="rotate(90 75.1 272.2)">KM5</text>
<text x="81.4" y="275.4" transform="rotate(90 81.4 275.4)">KM7</text>
<text x="91.5" y="275.3" transform="rotate(90 91.5 275.3)">SQ8</text>
<text x="93.1" y="272.2" transform="rotate(90 93.1 272.2)">KT</text>
<text x="95.8" y="273.4" transform="rotate(90 95.8 273.4)">KM2</text>
<text x="72.9" y="276.5" transform="rotate(90 72.9 276.5)">KM6</text>
<text x="73" y="279.6" transform="rotate(90 73 279.6)">KM7</text>
<text x="103" y="278.1" transform="rotate(90 103 278.1)">SQ2</text>
<text x="81.5" y="282.7" transform="rotate(90 81.5 282.7)">KM6</text>
<text x="85.1" y="282.6" transform="rotate(90 85.1 282.6)">SQ9</text>
</g>
<g font-size=".9" fill="#ff0">
<text x="96.1" y="221.5" transform="rotate(90 96.1 221.5)">KM3</text>
<text x="100.4" y="222.2" transform="rotate(90 100.4 222.2)">KM1</text>
<text x="104.1" y="223.1" transform="rotate(90 104.1 223.1)">FU1</text>
<text x="106.2" y="222.4" transform="rotate(90 106.2 222.4)">QS</text>
<text x="109.1" y="224.7" transform="rotate(90 109.1 224.7)">L1 L2</text>
<text x="109.2" y="227.8" transform="rotate(90 109.2 227.8)">L3</text>
<text x="94.5" y="230.2" transform="rotate(90 94.5 230.2)">KM6</text>
<text x="96.7" y="228.9" transform="rotate(90 96.7 228.9)">KM3</text>
<text x="99.9" y="232.9" transform="rotate(90 99.9 232.9)">KM2</text>
<text x="94.7" y="234.6" transform="rotate(90 94.7 234.6)">KM</text>
<text x="94.7" y="236" transform="rotate(90 94.7 236)">7</text>
</g>
</svg>
